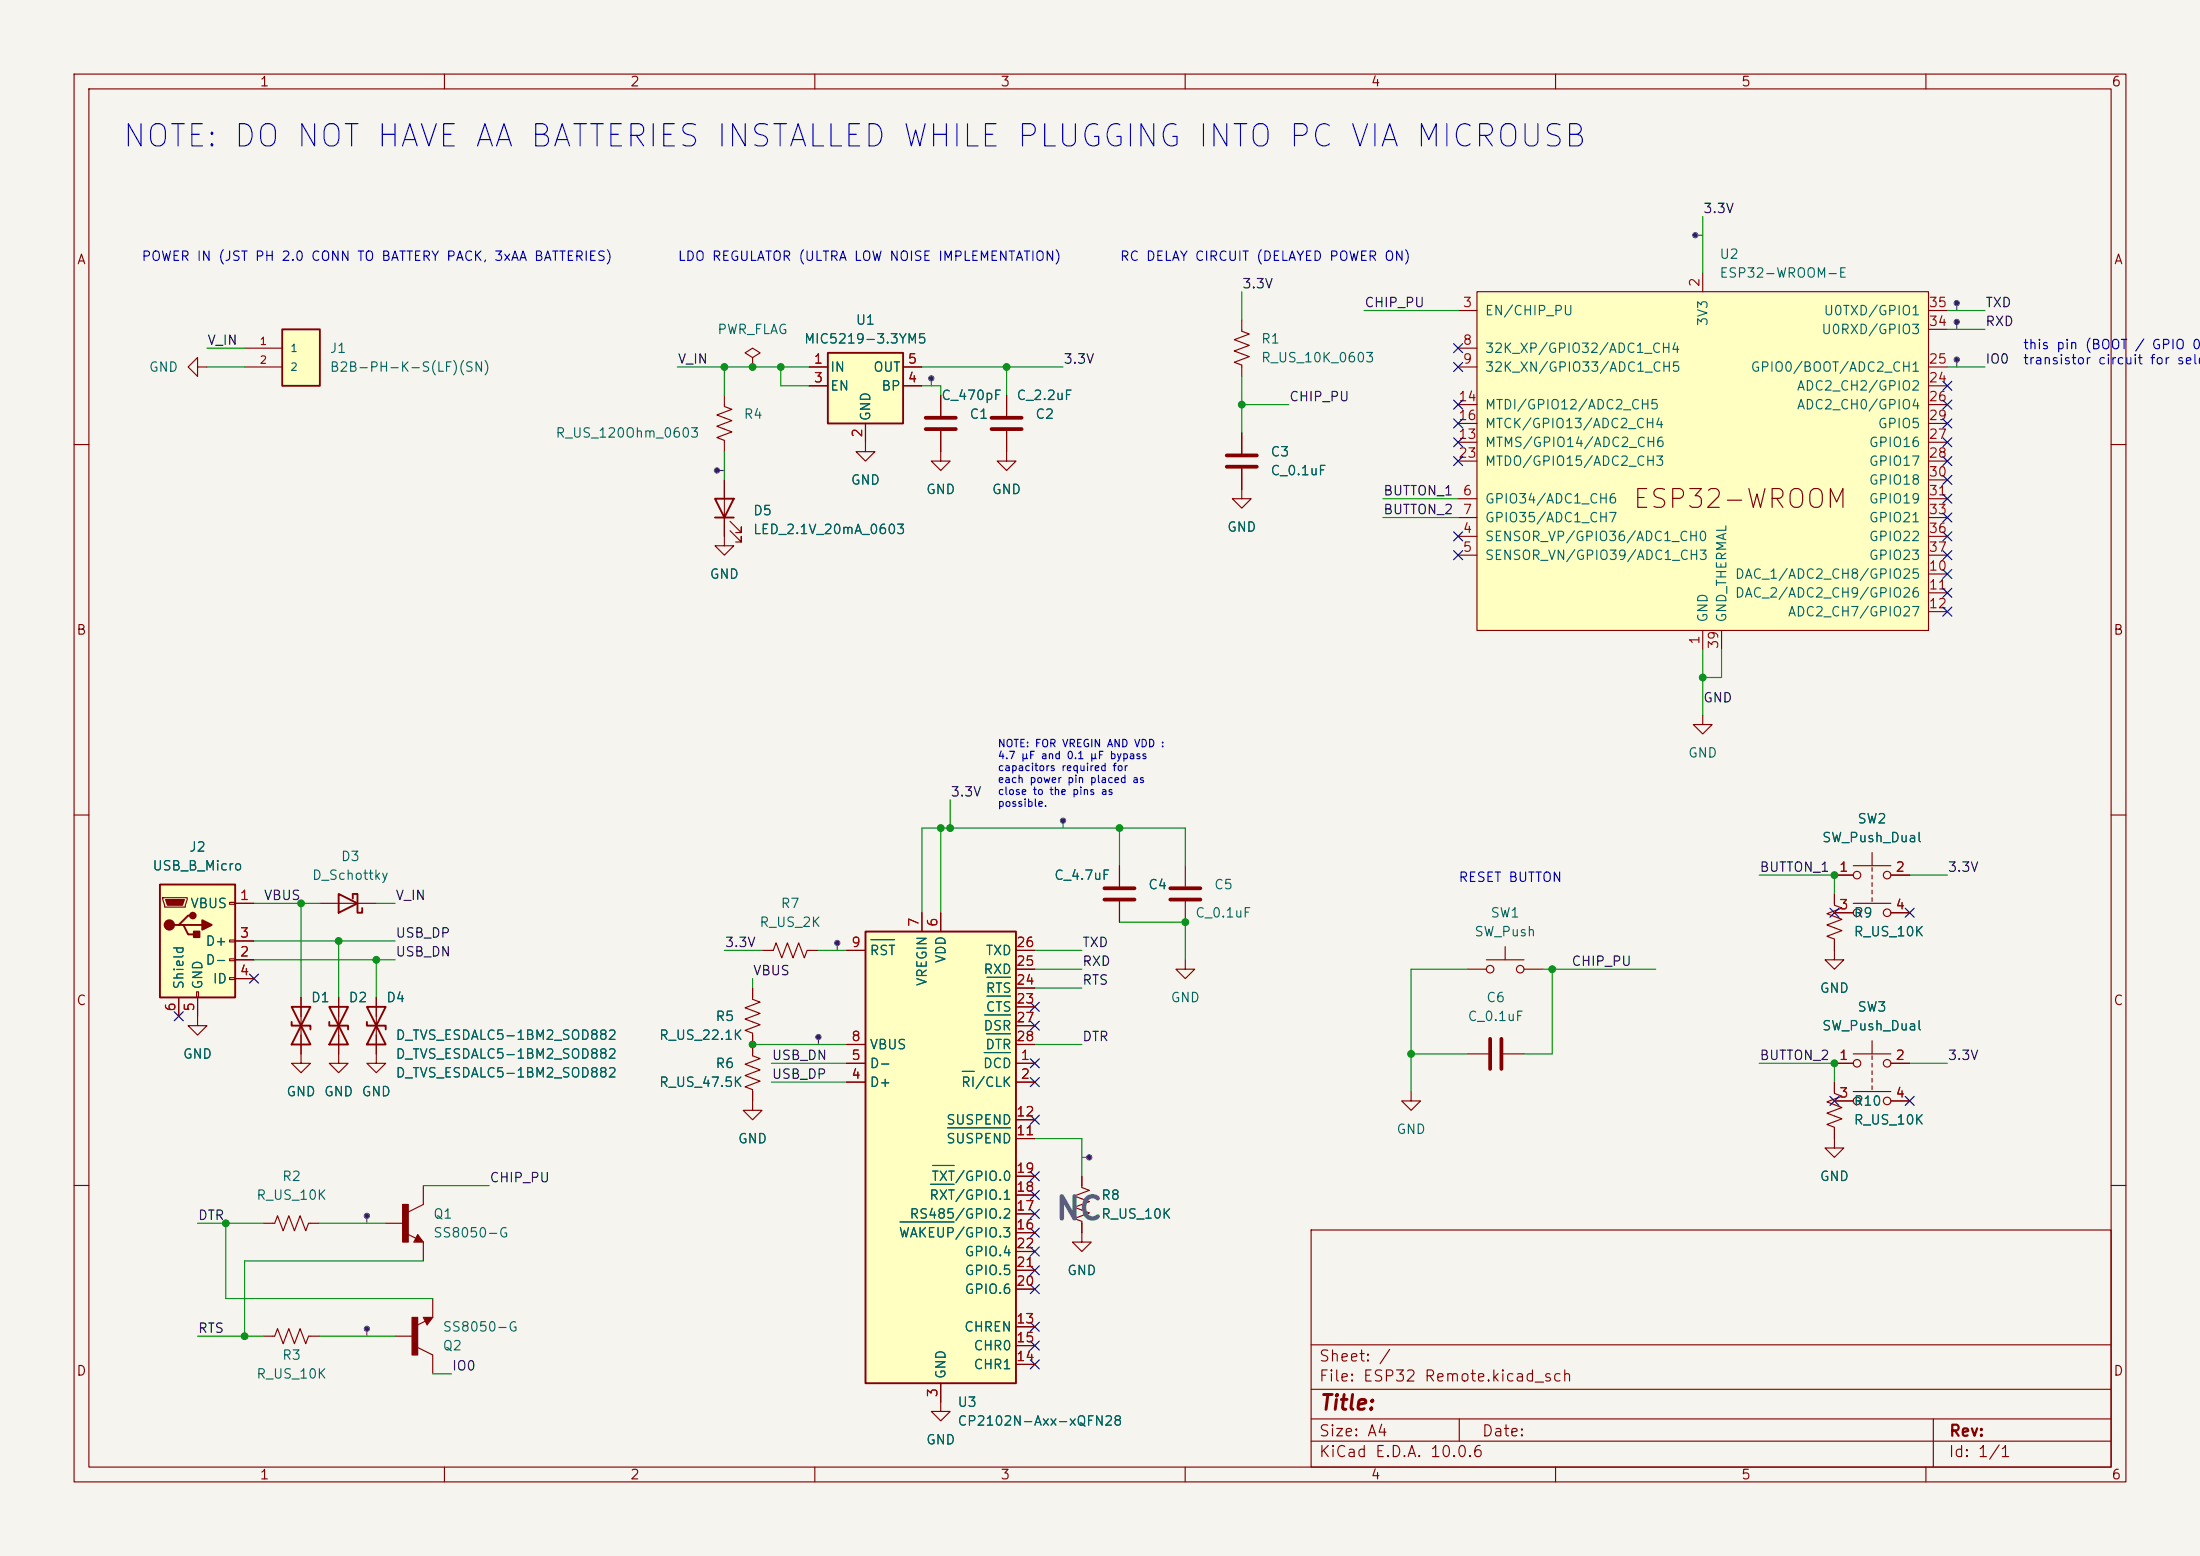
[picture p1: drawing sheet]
<svg xmlns="http://www.w3.org/2000/svg" width="297mm" height="210mm" viewBox="0 0 297 210" stroke-linecap="round" stroke-linejoin="round" font-family="sans-serif">
<path d="M0 0h297v210h-297z" fill="#f5f4ef" stroke="#f5f4ef" stroke-width=".14"/>
<g fill="none" stroke="#840000" stroke-width=".15">
<path d="M10 10h277v190h-277zM12 12h273v186h-273zM60 10v2M110 10v2M160 10v2M210 10v2M260 10v2M101.6 48.3l1-.7-1-.6-1 .6 1 .7v1.2M101.6 49.5h.1M116.8 59.7v1.3h1.3l-1.3 1.2-1.2-1.2h1.2M10 60h2M97.8 64.8v7.6"/>
<path d="M98.6 71.6l1.5 1.6v-.8v.8h-.8M98.6 70.4l1.5 1.5v-.8v.8h-.8M285 60h2M10 110h2M285 110h2M101.6 133.4v1.5l1 .4-2 .7 2 .8-2 .7 2 .8-2 .8 1 .3v1.6M247.6 128.3v1.2h1.3l-1.3 1.3-1.2-1.3h1.2M101.6 148.6v1.3h1.3l-1.3 1.2-1.3-1.2h1.3M10 160h2M52.1 165.1h2.5M54.9 166.5l1.3 .6M56.4 166.6l.7 1h-1.2z"/>
<path d="M57.1 177.8h1.3l-.7 1zM57.1 160v2.6l-2 1M57.1 167.6v2.6M57.4 178.3l-1.2 .6M58.4 175.3v2.5M177 166h108v32h-108zM285 160h2M53.3 180.3h2.6M56.4 181.9l2 1v2.5M60 198v2M110 198v2M160 198v2"/>
<path d="M177 194.5h108M177 191.5h108M177 187.5h108M177 181.5h108M197 191.5v3M210 198v2M260 198v2M261 191.5v6.5"/>
</g>
<g fill="#840000" stroke="#840000" stroke-width=".15">
<path d="M55.6 177.8h.8v5.1h-.8z"/>
<path d="M54.4 162.6h.7v5h-.7z"/>
</g>
<path d="M96.5 67.3h2.6l-1.3 2.6zM96.5 69.9h2.6M56.4 167.1l.1 .3h-.4l.3-.5 .5 .6h-.8M57.4 177.9h.8l-.5 .7-.3-.5h.4l-.1 .2" fill="none" stroke="#840000" stroke-width=".25"/>
<path d="M111.8 47.6h10.1v9.6h-10.1z" fill="#ffffc2"/>
<path d="M111.8 47.6h10.1v9.6h-10.1z" fill="none" stroke="#840000" stroke-width=".25"/>
<path d="M109.2 49.5h2.6M109.2 52.1h2.6M116.8 57.2v2.5M121.9 49.5h2.6M121.9 52.1h2.6M101.6 141v1.5l1 .4-2 .7 2 .8-2 .8 2 .7-2 .8 1 .4v1.5" fill="none" stroke="#840000" stroke-width=".15"/>
<path d="M38.1 44.5h5.1v7.6h-5.1z" fill="#ffffc2"/>
<path d="M38.1 44.5h5.1v7.6h-5.1z" fill="none" stroke="#840000" stroke-width=".25"/>
<path d="M33 47h5.1M33 49.5h5.1" fill="none" stroke="#840000" stroke-width=".15"/>
<path d="M199.4 39.4h60.9v45.7h-60.9z" fill="#ffffc2"/>
<g fill="none" stroke="#840000" stroke-width=".15">
<path d="M199.4 39.4h60.9v45.7h-60.9zM229.9 36.8v2.6M26.7 49.5v-1.2l-1.3 1.2 1.3 1.3v-1.3h1.2M97.8 53.3v1.6l1 .3-2 .8 2 .8-2 .7 2 .8-2 .8 1 .3v1.6M127 58.2v4h1.3l-1.3 1.3-1.3-1.3h1.3M127 53.3v2.8M135.9 58.2v4h1.3l-1.3 1.3-1.3-1.3h1.3M135.9 53.3v2.8M167.6 43.2v1.5l1.1 .4-2.1 .7 2.1 .8-2.1 .8 2.1 .7-2.1 .8 1 .4v1.5M167.6 58.4v2.8M196.8 41.9h2.6M196.8 47h2.6"/>
<path d="M196.8 49.5h2.6M196.8 59.7h2.6M196.8 54.6h2.6M196.8 57.2h2.6M260.3 41.9h2.6M260.3 49.5h2.6M260.3 59.7h2.6M260.3 54.6h2.6M260.3 57.2h2.6M260.3 52.1h2.6M260.3 44.5h2.6M97.8 72.4v1.3h1.3l-1.3 1.2-1.3-1.2h1.3"/>
<path d="M167.6 63.2v4.1h1.3l-1.3 1.3-1.2-1.3h1.2M196.8 72.4h2.6M196.8 74.9h2.6M196.8 67.3h2.6M196.8 69.9h2.6M196.8 62.2h2.6M260.3 72.4h2.6M260.3 74.9h2.6M260.3 67.3h2.6M260.3 69.9h2.6M260.3 77.5h2.6M260.3 62.2h2.6"/>
<path d="M260.3 64.8h2.6M229.9 96.5v1.3h1.2l-1.2 1.3-1.3-1.3h1.3M229.9 85.1v2.5M232.4 85.1v2.5M260.3 80h2.6M260.3 82.6h2.6M160 116.8v2.8M247.6 118.1h2.6M250.2 116.8h5.1M252.7 115.1v1.7M252.7 117.1v.5M252.7 118.1v.5"/>
<path d="M252.7 119.1v.5M255.3 118.1h2.5M40.6 134.6v8.9h1.3l-1.3 1.3-1.2-1.3h1.2M43.2 121.9h7.6M45.7 134.6v8.9h1.3l-1.3 1.3-1.3-1.3h1.3M50.8 134.6v8.9h1.3l-1.3 1.3-1.3-1.3h1.3M102.9 128.3h1.5l.4-1 .7 2 .8-2 .8 2 .7-2 .8 2 .4-1h1.5M160 129.5v1.3h1.3l-1.3 1.3-1.3-1.3h1.3M160 121.7v2.8M198.1 130.8h2.6M200.7 129.5h5M203.2 127.8v1.7"/>
<path d="M205.7 130.8h2.6M247.6 120.7v1.5l1.1 .4-2.1 .7 2.1 .8-2.1 .7 2.1 .8-2.1 .8 1 .3v1.6M247.6 123.2h2.6M250.2 121.9h5.1M252.7 120.1v.6M252.7 121.2v.5M255.3 123.2h2.5M190.5 147.3v1.3h1.3l-1.3 1.3-1.3-1.3h1.3M247.6 146.1v1.5l1.1 .4-2.1 .7 2.1 .8-2.1 .7 2.1 .8-2.1 .8 1 .3v2.8h1.3l-1.3 1.3-1.2-1.3h1.2M247.6 143.5h2.6M247.6 148.6h2.6M250.2 142.2h5.1"/>
<path d="M250.2 147.3h5.1M252.7 140.5v1.7M252.7 142.5v.5M252.7 143.5v.5M252.7 144.5v.5M252.7 145.5v.6M252.7 146.6v.5M255.3 143.5h2.5M255.3 148.6h2.5M35.6 165.1h1.5l.4-1 .7 2 .8-2 .8 2 .7-2 .8 2 .4-1h1.5M35.6 180.3h1.5l.4-1 .7 2.1 .8-2.1 .8 2.1 .7-2.1 .8 2.1 .4-1.1h1.5"/>
<circle cx="250.7" cy="118.1" r=".51"/>
<circle cx="254.8" cy="118.1" r=".51"/>
<circle cx="201.2" cy="130.8" r=".51"/>
<circle cx="205.2" cy="130.8" r=".51"/>
<circle cx="250.7" cy="123.2" r=".51"/>
<circle cx="254.8" cy="123.2" r=".51"/>
<circle cx="250.7" cy="143.5" r=".51"/>
<circle cx="250.7" cy="148.6" r=".51"/>
<circle cx="254.8" cy="148.6" r=".51"/>
<circle cx="254.8" cy="143.5" r=".51"/>
</g>
<path d="M39.4 135.9h2.5l-2.5 5.1h2.5zM39.4 137.9v.5h2.5v.5M44.4 135.9h2.6l-2.6 5.1h2.6zM44.4 137.9v.5h2.6v.5M45.7 120.7l2.6 1.2-2.6 1.3zM47.6 121.3v-.6h.7v2.5h.6v-.6M49.5 135.9h2.6l-2.6 5.1h2.6zM49.5 137.9v.5h2.6v.5" fill="none" stroke="#840000" stroke-width=".25"/>
<path d="M125 56.4h4M125 57.9h4M133.9 56.4h4M133.9 57.9h4M165.6 61.5h4.1M165.6 63h4.1M158 119.9h4.1M158 121.4h4.1" fill="none" stroke="#840000" stroke-width=".51"/>
<path d="M116.8 125.7h20.4v61h-20.4z" fill="#ffffc2"/>
<path d="M116.8 125.7h20.4v61h-20.4z" fill="none" stroke="#840000" stroke-width=".25"/>
<g fill="none" stroke="#840000" stroke-width=".15">
<path d="M151.1 116.8v2.8M114.3 128.3h2.5M124.5 123.2v2.5M127 123.2v2.5M137.2 128.3h2.5M137.2 135.9h2.5M137.2 133.4h2.5M137.2 130.8h2.5M137.2 138.4h2.5M151.1 121.7v2.8M114.3 143.5h2.5M114.3 146.1h2.5"/>
<path d="M114.3 141h2.5M137.2 143.5h2.5M137.2 146.1h2.5M137.2 141h2.5M137.2 153.7h2.5M137.2 151.1h2.5M137.2 158.8h2.5M146 158.8v1.5l1.1 .4-2.1 .7 2.1 .8-2.1 .7 2.1 .8-2.1 .8 1 .3v2.8h1.3l-1.3 1.3-1.2-1.3h1.2M137.2 179.1h2.5M137.2 166.4h2.5M137.2 163.8h2.5M137.2 161.3h2.5"/>
<path d="M137.2 174h2.5M137.2 171.5h2.5M137.2 168.9h2.5M127 186.7v3.8h1.3l-1.3 1.3-1.3-1.3h1.3M137.2 184.2h2.5M137.2 181.6h2.5"/>
</g>
<path d="M117.6 126.8h3.2M132.9 137h3.5M133.2 139.5h3.2M133.2 134.4h3.2M133.2 131.9h3.2M125.6 159.8h3.2M125.9 157.3h2.9M127.9 152.2h8.5M129.9 144.6h1.6M132.9 142.1h3.5M121.5 164.9h7.3" fill="none" stroke="#006464" stroke-width=".15"/>
<path d="M149.1 119.9h4.1M149.1 121.4h4.1" fill="none" stroke="#840000" stroke-width=".51"/>
<path d="M21.6 119.4h10.1v15.2h-10.1z" fill="#ffffc2"/>
<path d="M21.6 119.4h10.1v15.2h-10.1zM24.1 124.8h.7l.6 1.3h1.3M24.8 124.8h2.5M26 123.6h-.6l-1.3 1.2h-.6" fill="none" stroke="#840000" stroke-width=".25"/>
<g fill="none" stroke="#840000" stroke-width=".15">
<path d="M109.2 49.5h2.6M109.2 52.1h2.6M116.8 57.2v2.5M121.9 49.5h2.6M121.9 52.1h2.6M127 53.3v2.8M127 58.2v2.8M135.9 53.3v2.8M135.9 58.2v2.8M167.6 58.4v2.8M97.8 64.8v2.5M97.8 69.9v2.5"/>
<path d="M167.6 63.2v2.8M151.1 116.8v2.8M247.6 118.1h2.6M255.3 118.1h2.5M22 121.2h3.3v.2l-.3 1h-2.8zM24.1 134.6v2.6M26.5 133.9h.3v.7h-.3zM26.7 134.6v3.8h1.2l-1.2 1.3-1.3-1.3h1.3M31 121.8h.7v.2h-.7zM31 126.9h.7v.2h-.7zM31 129.4h.7v.3h-.7zM31 132h.7v.2h-.7z"/>
<path d="M31.7 121.9h2.6M31.7 129.5h2.6M31.7 127h2.6M31.7 132.1h2.6M40.6 134.6v2.6M40.6 139.7v2.5M45.7 134.6v2.6M45.7 139.7v2.5M50.8 134.6v2.6M50.8 139.7v2.5M101.6 133.4v1.2M101.6 139.7v2.5"/>
<path d="M114.3 128.3h2.5M124.5 123.2v2.5M127 123.2v2.5M137.2 128.3h2.5M137.2 135.9h2.5M137.2 133.4h2.5M137.2 130.8h2.5M137.2 138.4h2.5M151.1 121.7v2.8M247.6 123.2h2.6M247.6 120.7v1.2M247.6 127v1.3"/>
<path d="M255.3 123.2h2.5M101.6 147.3v1.3M114.3 143.5h2.5M114.3 146.1h2.5M114.3 141h2.5M137.2 143.5h2.5M137.2 146.1h2.5M137.2 141h2.5M137.2 153.7h2.5M137.2 151.1h2.5M137.2 158.8h2.5M146 158.8v1.2"/>
<path d="M198.1 142.2h2.8M202.9 142.2h2.8M247.6 146.1v1.2M247.6 152.4v1.3M247.6 143.5h2.6M247.6 148.6h2.6M255.3 143.5h2.5M255.3 148.6h2.5M137.2 179.1h2.5M137.2 166.4h2.5M137.2 163.8h2.5M137.2 161.3h2.5"/>
<path d="M137.2 174h2.5M137.2 171.5h2.5M137.2 168.9h2.5M146 165.1v1.3M127 186.7v2.5M137.2 184.2h2.5M137.2 181.6h2.5"/>
</g>
<path d="M22.4 121.4h2.5l-.3 .8h-2z" fill="#840000" stroke="#840000" stroke-width=".15"/>
<g fill="#840000" stroke="#840000" stroke-width=".25">
<path d="M26.2 125.7h.7v.8h-.7z"/>
<path d="M27.3 124.2l1.3 .6-1.3 .7z"/>
<circle cx="22.9" cy="124.8" r=".63"/>
<circle cx="26" cy="123.6" r=".38"/>
</g>
<path d="M201.2 140.2v4.1M202.7 140.2v4.1" fill="none" stroke="#840000" stroke-width=".51"/>
<path d="M229.2 31.8h.7M125.7 51.4v.7M264.2 41.3v.6M264.2 43.8v.7M264.2 48.9v.6M97.1 63.5h.7M143.5 111.1v.7M113 127.6v.7M110.5 140.3v.7M146 156.2h.7M49.5 164.5v.6M49.5 179.7v.6" fill="none" stroke="#484848" stroke-width=".15"/>
<g fill="#484848" stroke="#484848" stroke-width=".14">
<circle cx="143.5" cy="110.8" r=".36"/>
<circle cx="147" cy="156.2" r=".36"/>
<circle cx="125.7" cy="51.1" r=".36"/>
<circle cx="96.8" cy="63.5" r=".36"/>
<circle cx="113" cy="127.3" r=".36"/>
<circle cx="264.2" cy="43.4" r=".36"/>
<circle cx="264.2" cy="48.5" r=".36"/>
<circle cx="264.2" cy="40.9" r=".36"/>
<circle cx="110.5" cy="140" r=".36"/>
<circle cx="49.5" cy="164.1" r=".36"/>
<circle cx="228.9" cy="31.8" r=".36"/>
<circle cx="49.5" cy="179.3" r=".36"/>
</g>
<g fill="none" stroke="#009600" stroke-width=".15">
<path d="M167.6 39.4v3.8M229.9 29.2v7.6M27.9 49.5h5.1M27.9 47h5.1M91.4 49.5h17.8M97.8 49.5v3.8M105.4 49.5v2.6h3.8M124.5 52.1h2.5v1.2M124.5 49.5h19M135.9 49.5v3.8M167.6 50.8v7.6M167.6 54.6h6.4"/>
<path d="M184.1 41.9h12.7M262.9 49.5h5.1M262.9 41.9h5.1M262.9 44.5h5.1M97.8 61v3.8M186.7 69.9h10.1M186.7 67.3h10.1M229.9 87.6v8.9M232.4 87.6v3.8h-2.5M127 111.8v11.4M128.3 108v3.8M151.1 111.8v5"/>
<path d="M160 116.8v-5h-35.5v11.4M237.5 118.1h10.1v2.6M257.8 118.1h5.1M34.3 129.5h19M34.3 127h19M34.3 121.9h8.9M40.6 121.9v12.7M45.7 127v7.6M50.8 129.5v5.1M50.8 121.9h2.5M97.8 128.3h5.1M101.6 132.1v1.3"/>
<path d="M110.5 128.3h3.8M139.7 128.3h6.3M139.7 130.8h6.3M139.7 133.4h6.3M151.1 124.5h8.9v5M198.1 130.8h-7.6v16.5M208.3 130.8h15.2M209.5 130.8v11.4h-3.8M101.6 141h12.7M104.1 143.5h10.2M104.1 146.1h10.2M139.7 153.7h6.3v5.1"/>
<path d="M139.7 141h6.3M190.5 142.2h7.6M237.5 143.5h10.1v2.6M257.8 143.5h5.1M26.7 165.1h8.9M30.5 165.1v10.2h27.9M43.2 165.1h8.9M57.1 170.2h-24.1v10.1M57.1 160h8.9M26.7 180.3h8.9M43.2 180.3h10.1M58.4 185.4h2.6"/>
</g>
<g fill="none" stroke="#000084" stroke-width=".15">
<path d="M196.2 48.9l1.3 1.2M196.2 59.1l1.3 1.2M196.2 46.4l1.3 1.2M196.2 56.5l1.3 1.3M196.2 54l1.3 1.2M197.5 48.9l-1.3 1.2M197.5 59.1l-1.3 1.2M197.5 46.4l-1.3 1.2M197.5 56.5l-1.3 1.3M197.5 54l-1.3 1.2M262.3 54l1.2 1.2M262.3 56.5l1.2 1.3"/>
<path d="M262.3 59.1l1.2 1.2M262.3 51.5l1.2 1.2M263.5 54l-1.2 1.2M263.5 56.5l-1.2 1.3M263.5 59.1l-1.2 1.2M263.5 51.5l-1.2 1.2M196.2 71.8l1.3 1.2M196.2 74.3l1.3 1.2M196.2 61.6l1.3 1.2M197.5 71.8l-1.3 1.2M197.5 74.3l-1.3 1.2M197.5 61.6l-1.3 1.2"/>
<path d="M262.3 69.2l1.2 1.3M262.3 71.8l1.2 1.2M262.3 64.2l1.2 1.2M262.3 61.6l1.2 1.2M262.3 79.4l1.2 1.2M262.3 74.3l1.2 1.2M262.3 76.9l1.2 1.2M262.3 66.7l1.2 1.2M263.5 69.2l-1.2 1.3M263.5 71.8l-1.2 1.2M263.5 64.2l-1.2 1.2M263.5 61.6l-1.2 1.2"/>
<path d="M263.5 79.4l-1.2 1.2M263.5 74.3l-1.2 1.2M263.5 76.9l-1.2 1.2M263.5 66.7l-1.2 1.2M262.3 81.9l1.2 1.3M263.5 81.9l-1.2 1.3M23.5 136.6l1.2 1.2M24.7 136.6l-1.2 1.2M33.7 131.5l1.2 1.2M34.9 131.5l-1.2 1.2M139.1 135.3l1.2 1.2M139.1 137.8l1.2 1.2"/>
<path d="M140.3 135.3l-1.2 1.2M140.3 137.8l-1.2 1.2M247 122.6l1.3 1.2M248.3 122.6l-1.3 1.2M257.2 122.6l1.2 1.2M258.4 122.6l-1.2 1.2M139.1 142.9l1.2 1.2M139.1 150.5l1.2 1.2M139.1 145.4l1.2 1.3M139.1 158.1l1.2 1.3M140.3 142.9l-1.2 1.2M140.3 150.5l-1.2 1.2"/>
<path d="M140.3 145.4l-1.2 1.3M140.3 158.1l-1.2 1.3M247 148l1.3 1.2M248.3 148l-1.3 1.2M257.2 148l1.2 1.2M258.4 148l-1.2 1.2M139.1 168.3l1.2 1.2M139.1 173.4l1.2 1.2M139.1 178.5l1.2 1.2M139.1 170.8l1.2 1.3M139.1 163.2l1.2 1.2M139.1 160.7l1.2 1.2"/>
<path d="M139.1 165.8l1.2 1.2M140.3 168.3l-1.2 1.2M140.3 173.4l-1.2 1.2M140.3 178.5l-1.2 1.2M140.3 170.8l-1.2 1.3M140.3 163.2l-1.2 1.2M140.3 160.7l-1.2 1.2M140.3 165.8l-1.2 1.2M139.1 181l1.2 1.2M139.1 183.5l1.2 1.3M140.3 181l-1.2 1.2M140.3 183.5l-1.2 1.3"/>
</g>
<path d="M117.6 126.8h3.2M132.9 137h3.5M133.2 139.5h3.2M133.2 134.4h3.2M133.2 131.9h3.2M125.6 159.8h3.2M125.9 157.3h2.9M127.9 152.2h8.5M129.9 144.6h1.6M132.9 142.1h3.5M121.5 164.9h7.3" fill="none" stroke="#006464" stroke-width=".15"/>
<g fill="#009600" stroke="#009600" stroke-width=".14">
<circle cx="151.1" cy="111.8" r=".46"/>
<circle cx="190.5" cy="142.2" r=".46"/>
<circle cx="209.5" cy="130.8" r=".46"/>
<circle cx="160" cy="124.5" r=".46"/>
<circle cx="229.9" cy="91.4" r=".46"/>
<circle cx="167.6" cy="54.6" r=".46"/>
<circle cx="247.6" cy="143.5" r=".46"/>
<circle cx="247.6" cy="118.1" r=".46"/>
<circle cx="101.6" cy="141" r=".46"/>
<circle cx="33" cy="180.3" r=".46"/>
<circle cx="30.5" cy="165.1" r=".46"/>
<circle cx="97.8" cy="49.5" r=".46"/>
<circle cx="135.9" cy="49.5" r=".46"/>
<circle cx="105.4" cy="49.5" r=".46"/>
<circle cx="127" cy="111.8" r=".46"/>
<circle cx="128.3" cy="111.8" r=".46"/>
<circle cx="101.6" cy="49.5" r=".46"/>
<circle cx="40.6" cy="121.9" r=".46"/>
<circle cx="45.7" cy="127" r=".46"/>
<circle cx="50.8" cy="129.5" r=".46"/>
</g>
<text font-size="3" fill="#0000c2" x="16.3" y="20.6">NOTE: DO NOT HAVE AA BATTERIES INSTALLED WHILE PLUGGING INTO PC VIA MICROUSB</text>
<text font-size="3" fill="#757575" x="142.3" y="165.4">NC</text>
<text font-size="2.5" fill="#840000" x="220.2" y="69.2">ESP32-­WROOM­</text>
<text font-size="2" fill="#840000" x="178" y="190.8">Title:</text>
<g font-size="1.5" fill="#840000">
<text x="178" y="184.1">Sheet: /</text>
<text x="178" y="186.8">File: ESP32 Remote.kicad_sch</text>
<text x="178" y="197">KiCad E.D.A. 10.0.6</text>
<text x="178" y="194.2">Size: A4</text>
<text x="200" y="194.2">Date:</text>
<text x="263" y="197">Id: 1/1</text>
<text x="263" y="194.2">Rev:</text>
</g>
<g font-size="1.3" fill="#840000">
<text x="35" y="12">1</text>
<text x="85" y="12">2</text>
<text x="135" y="12">3</text>
<text x="185" y="12">4</text>
<text x="235" y="12">5</text>
<text x="285" y="12">6</text>
<text x="10.3" y="36">A</text>
<text x="285.3" y="36">A</text>
<text x="10.2" y="86">B</text>
<text x="285.2" y="86">B</text>
<text x="10.2" y="136">C</text>
<text x="285.2" y="136">C</text>
<text x="10.2" y="186">D</text>
<text x="285.2" y="186">D</text>
<text x="35" y="200">1</text>
<text x="85" y="200">2</text>
<text x="135" y="200">3</text>
<text x="185" y="200">4</text>
<text x="235" y="200">5</text>
<text x="285" y="200">6</text>
</g>
<g font-size="1.3" fill="#0f0f0f">
<text x="229.8" y="29.1">3.3V</text>
<text x="167.6" y="39.2">3.3V</text>
<text x="184.1" y="41.8">CHIP_PU</text>
<text x="267.9" y="41.8">TXD</text>
<text x="27.9" y="46.9">V_IN</text>
<text x="267.9" y="44.3">RXD</text>
<text x="91.4" y="49.4">V_IN</text>
<text x="143.5" y="49.4">3.3V</text>
<text x="267.9" y="49.4">IO0</text>
<text x="174" y="54.5">CHIP_PU</text>
<text x="186.7" y="67.2">BUTTON_1</text>
<text x="186.7" y="69.7">BUTTON_2</text>
<text x="229.8" y="95.1">GND</text>
<text x="128.2" y="107.8">3.3V</text>
<text x="237.5" y="118">BUTTON_1</text>
<text x="262.9" y="118">3.3V</text>
<text x="35.5" y="121.8">VBUS</text>
<text x="53.3" y="121.8">V_IN</text>
<text x="53.3" y="126.9">USB_DP</text>
<text x="53.3" y="129.4">USB_DN</text>
<text x="97.8" y="128.1">3.3V</text>
<text x="101.6" y="132">VBUS</text>
<text x="146" y="130.7">RXD</text>
<text x="146" y="128.1">TXD</text>
<text x="212.1" y="130.7">CHIP_PU</text>
<text x="146" y="133.2">RTS</text>
<text x="104.1" y="143.4">USB_DN</text>
<text x="146" y="140.8">DTR</text>
<text x="237.5" y="143.4">BUTTON_2</text>
<text x="262.9" y="143.4">3.3V</text>
<text x="104.1" y="145.9">USB_DP</text>
<text x="66" y="159.9">CHIP_PU</text>
<text x="26.6" y="165">DTR</text>
<text x="26.6" y="180.2">RTS</text>
<text x="60.9" y="185.3">IO0</text>
</g>
<g font-size="1.3" fill="#0000c2">
<text x="19" y="35.5">POWER IN (JST PH 2.0 CONN TO BATTERY PACK, 3xAA BATTERIES)</text>
<text x="91.4" y="35.5">LDO REGULATOR (ULTRA LOW NOISE IMPLEMENTATION)</text>
<text x="151.1" y="35.5">RC DELAY CIRCUIT (DELAYED POWER ON)</text>
<text x="273" y="47.5">this pin (BOOT</text>
<text x="288.1" y="47.5">/ GPIO 0)</text>
<text x="273" y="49.5">transistor circuit for selec</text>
<text x="196.8" y="119.4">RESET BUTTON</text>
</g>
<g font-size="1.3" fill="#006464">
<text x="232" y="35.3">U2</text>
<text x="232" y="37.8">ESP32-WROOM-E</text>
<text x="44.4" y="48">J1</text>
<text x="96.8" y="45.4">PWR_FLAG</text>
<text x="108.5" y="46.7">MIC5219-3.3YM5</text>
<text x="115.4" y="44.1">U1</text>
<text x="170.2" y="46.7">R1</text>
<text x="200.4" y="42.9">EN/CHIP_PU</text>
<text x="200.4" y="48">32K_XP/GPIO32/ADC1_CH4</text>
<text x="230.8" y="44.1" transform="rotate(-90 230.8 44.1)">3V3</text>
<text x="245.8" y="45.4">U0RXD/GPIO3</text>
<text x="246.1" y="42.9">U0TXD/GPIO1</text>
<text x="20" y="50.5">GND</text>
<text x="44.4" y="50.5">B2B-PH-K-S(LF)(SN)</text>
<text x="112" y="50.5">IN</text>
<text x="112" y="53">EN</text>
<text x="117.8" y="50.5">OUT</text>
<text x="118.9" y="53">BP</text>
<text x="170.2" y="49.2">R_US_10K_0603</text>
<text x="200.4" y="50.5">32K_XN/GPIO33/ADC1_CH5</text>
<text x="236.2" y="50.5">GPIO0/BOOT/ADC2_CH1</text>
<text x="242.5" y="53">ADC2_CH2/GPIO2</text>
<text x="74.9" y="59.4">R_US_120Ohm_0603</text>
<text x="100.3" y="56.8">R4</text>
<text x="117.8" y="56.9" transform="rotate(-90 117.8 56.9)">GND</text>
<text x="127" y="54.3">C_470pF</text>
<text x="130.8" y="56.8">C1</text>
<text x="137.1" y="54.3">C_2.2uF</text>
<text x="139.7" y="56.8">C2</text>
<text x="200.4" y="55.6">MTDI/GPIO12/ADC2_CH5</text>
<text x="200.4" y="58.1">MTCK/GPIO13/ADC2_CH4</text>
<text x="242.5" y="55.6">ADC2_CH0/GPIO4</text>
<text x="253.4" y="58.1">GPIO5</text>
<text x="114.8" y="65.7">GND</text>
<text x="171.4" y="61.9">C3</text>
<text x="171.4" y="64.5">C_0.1uF</text>
<text x="200.4" y="60.7">MTMS/GPIO14/ADC2_CH6</text>
<text x="200.4" y="63.2">MTDO/GPIO15/ADC2_CH3</text>
<text x="252.2" y="60.7">GPIO16</text>
<text x="252.2" y="63.2">GPIO17</text>
<text x="252.2" y="65.7">GPIO18</text>
<text x="101.6" y="69.9">D5</text>
<text x="124.9" y="67">GND</text>
<text x="133.8" y="67">GND</text>
<text x="200.4" y="68.3">GPIO34/ADC1_CH6</text>
<text x="200.4" y="70.8">GPIO35/ADC1_CH7</text>
<text x="252.2" y="68.3">GPIO19</text>
<text x="252.2" y="70.8">GPIO21</text>
<text x="101.6" y="72.4">LED_2.1V_20mA_0603</text>
<text x="165.6" y="72.1">GND</text>
<text x="200.4" y="73.4">SENSOR_VP/GPIO36/ADC1_CH0</text>
<text x="200.4" y="75.9">SENSOR_VN/GPIO39/ADC1_CH3</text>
<text x="252.2" y="73.4">GPIO22</text>
<text x="252.2" y="75.9">GPIO23</text>
<text x="95.7" y="78.4">GND</text>
<text x="234.1" y="78.4">DAC_1/ADC2_CH8/GPIO25</text>
<text x="234.1" y="81">DAC_2/ADC2_CH9/GPIO26</text>
<text x="241.3" y="83.5">ADC2_CH7/GPIO27</text>
<text x="230.8" y="84.1" transform="rotate(-90 230.8 84.1)">GND</text>
<text x="233.4" y="84.1" transform="rotate(-90 233.4 84.1)">GND_THERMAL</text>
<text x="227.8" y="102.6">GND</text>
<text x="245.9" y="114">SW_Push_Dual</text>
<text x="250.7" y="111.5">SW2</text>
<text x="20.5" y="117.8">USB_B_Micro</text>
<text x="25.5" y="115.3">J2</text>
<text x="42" y="119.1">D_Schottky</text>
<text x="45.9" y="116.5">D3</text>
<text x="142.2" y="119.1">C_4.7uF</text>
<text x="25.6" y="122.9">VBUS</text>
<text x="102.4" y="125.4">R_US_2K</text>
<text x="105.3" y="122.9">R7</text>
<text x="154.9" y="120.3">C4</text>
<text x="161.3" y="124.2">C_0.1uF</text>
<text x="163.8" y="120.3">C5</text>
<text x="201.1" y="124.2">SW1</text>
<text x="250.2" y="124.2">R9</text>
<text x="27.7" y="130.5">D-</text>
<text x="27.7" y="128">D+</text>
<text x="117.3" y="129.2">RST</text>
<text x="128" y="130.1" transform="rotate(-90 128 130.1)">VDD</text>
<text x="132.7" y="131.8">RXD</text>
<text x="133" y="129.2">TXD</text>
<text x="199" y="126.7">SW_Push</text>
<text x="250.2" y="126.7">R_US_10K</text>
<text x="25.1" y="133.6" transform="rotate(-90 25.1 133.6)">Shield</text>
<text x="27.6" y="133.6" transform="rotate(-90 27.6 133.6)">GND</text>
<text x="28.6" y="133">ID</text>
<text x="41.9" y="135.6">D1</text>
<text x="47" y="135.6">D2</text>
<text x="52.1" y="135.6">D4</text>
<text x="125.4" y="133.2" transform="rotate(-90 125.4 133.2)">VREGIN</text>
<text x="133" y="136.9">CTS</text>
<text x="133" y="134.3">RTS</text>
<text x="158" y="135.6">GND</text>
<text x="200.6" y="135.6">C6</text>
<text x="245.6" y="134.3">GND</text>
<text x="250.7" y="136.9">SW3</text>
<text x="24.6" y="143.2">GND</text>
<text x="53.3" y="140.7">D_TVS_ESDALC5-1BM2_SOD882</text>
<text x="53.3" y="143.2">D_TVS_ESDALC5-1BM2_SOD882</text>
<text x="88.9" y="140.7">R_US_22.1K</text>
<text x="96.5" y="138.1">R5</text>
<text x="117.3" y="141.9">VBUS</text>
<text x="132.7" y="139.4">DSR</text>
<text x="132.9" y="141.9">DTR</text>
<text x="198.1" y="138.1">C_0.1uF</text>
<text x="245.9" y="139.4">SW_Push_Dual</text>
<text x="38.6" y="148.3">GND</text>
<text x="43.7" y="148.3">GND</text>
<text x="48.7" y="148.3">GND</text>
<text x="53.3" y="145.7">D_TVS_ESDALC5-1BM2_SOD882</text>
<text x="88.9" y="147">R_US_47.5K</text>
<text x="96.5" y="144.5">R6</text>
<text x="117.3" y="147">D+</text>
<text x="117.3" y="144.5">D-</text>
<text x="129.7" y="147">RI/CLK</text>
<text x="132.6" y="144.5">DCD</text>
<text x="250.2" y="149.6">R10</text>
<text x="99.5" y="154.6">GND</text>
<text x="127.7" y="154.6">SUSPEND</text>
<text x="127.7" y="152.1">SUSPEND</text>
<text x="188.4" y="153.4">GND</text>
<text x="250.2" y="152.1">R_US_10K</text>
<text x="38" y="159.7">R2</text>
<text x="125.7" y="159.7">TXT/GPIO.0</text>
<text x="245.6" y="159.7">GND</text>
<text x="34.5" y="162.3">R_US_10K</text>
<text x="58.4" y="164.8">Q1</text>
<text x="58.4" y="167.3">SS8050-G</text>
<text x="121.2" y="167.3">WAKEUP/GPIO.3</text>
<text x="122.7" y="164.8">RS485/GPIO.2</text>
<text x="125.4" y="162.3">RXT/GPIO.1</text>
<text x="148.6" y="162.3">R8</text>
<text x="148.6" y="164.8">R_US_10K</text>
<text x="130.1" y="172.4">GPIO.5</text>
<text x="130.1" y="169.9">GPIO.4</text>
<text x="144" y="172.4">GND</text>
<text x="130.1" y="175">GPIO.6</text>
<text x="38" y="183.8">R3</text>
<text x="59.7" y="182.6">Q2</text>
<text x="59.7" y="180">SS8050-G</text>
<text x="130.1" y="180">CHREN</text>
<text x="131.3" y="185.1">CHR1</text>
<text x="131.3" y="182.6">CHR0</text>
<text x="34.5" y="186.4">R_US_10K</text>
<text x="128" y="186.2" transform="rotate(-90 128 186.2)">GND</text>
<text x="129.2" y="190.2">U3</text>
<text x="124.9" y="195.3">GND</text>
<text x="129.2" y="192.7">CP2102N-Axx-xQFN28</text>
</g>
<g font-size="1.3" fill="#a90000">
<text x="197.4" y="41.8">3</text>
<text x="229.7" y="38.8" transform="rotate(-90 229.7 38.8)">2</text>
<text x="260.3" y="41.8">35</text>
<text x="197.4" y="46.9">8</text>
<text x="260.3" y="44.3">34</text>
<text x="109.8" y="49.4">1</text>
<text x="109.8" y="51.9">3</text>
<text x="122.5" y="51.9">4</text>
<text x="122.5" y="49.4">5</text>
<text x="197.4" y="49.4">9</text>
<text x="260.3" y="51.9">24</text>
<text x="260.3" y="49.4">25</text>
<text x="116.7" y="59.2" transform="rotate(-90 116.7 59.2)">2</text>
<text x="196.8" y="59.6">13</text>
<text x="196.8" y="54.5">14</text>
<text x="196.8" y="57">16</text>
<text x="260.3" y="54.5">26</text>
<text x="260.3" y="59.6">27</text>
<text x="260.3" y="57">29</text>
<text x="196.8" y="62.1">23</text>
<text x="260.3" y="62.1">28</text>
<text x="260.3" y="64.6">30</text>
<text x="197.4" y="67.2">6</text>
<text x="197.4" y="69.7">7</text>
<text x="260.3" y="67.2">31</text>
<text x="260.3" y="69.7">33</text>
<text x="197.4" y="72.3">4</text>
<text x="197.4" y="74.8">5</text>
<text x="260.3" y="77.3">10</text>
<text x="260.3" y="72.3">36</text>
<text x="260.3" y="74.8">37</text>
<text x="260.3" y="79.9">11</text>
<text x="260.3" y="82.4">12</text>
<text x="229.7" y="87.1" transform="rotate(-90 229.7 87.1)">1</text>
<text x="232.3" y="87.7" transform="rotate(-90 232.3 87.7)">39</text>
<text x="248.2" y="118">1</text>
<text x="255.8" y="118">2</text>
<text x="32.3" y="121.8">1</text>
<text x="124.3" y="125.2" transform="rotate(-90 124.3 125.2)">7</text>
<text x="126.9" y="125.2" transform="rotate(-90 126.9 125.2)">6</text>
<text x="248.2" y="123.1">3</text>
<text x="255.8" y="123.1">4</text>
<text x="32.3" y="129.4">2</text>
<text x="32.3" y="126.9">3</text>
<text x="32.3" y="131.9">4</text>
<text x="114.8" y="128.1">9</text>
<text x="137.1" y="130.7">25</text>
<text x="137.1" y="128.1">26</text>
<text x="24" y="136.6" transform="rotate(-90 24 136.6)">6</text>
<text x="26.5" y="136.6" transform="rotate(-90 26.5 136.6)">5</text>
<text x="137.1" y="135.8">23</text>
<text x="137.1" y="133.2">24</text>
<text x="114.8" y="143.4">5</text>
<text x="114.8" y="140.8">8</text>
<text x="137.1" y="138.3">27</text>
<text x="137.1" y="140.8">28</text>
<text x="137.7" y="143.4">1</text>
<text x="248.2" y="143.4">1</text>
<text x="255.8" y="143.4">2</text>
<text x="114.8" y="145.9">4</text>
<text x="137.7" y="145.9">2</text>
<text x="248.2" y="148.5">3</text>
<text x="255.8" y="148.5">4</text>
<text x="137.1" y="153.5">11</text>
<text x="137.1" y="151">12</text>
<text x="137.1" y="161.2">18</text>
<text x="137.1" y="158.6">19</text>
<text x="137.1" y="166.2">16</text>
<text x="137.1" y="163.7">17</text>
<text x="137.1" y="173.9">20</text>
<text x="137.1" y="171.3">21</text>
<text x="137.1" y="168.8">22</text>
<text x="137.1" y="178.9">13</text>
<text x="137.1" y="184">14</text>
<text x="137.1" y="181.5">15</text>
<text x="126.9" y="188.7" transform="rotate(-90 126.9 188.7)">3</text>
</g>
<g font-size="1" fill="#a90000">
<text x="35" y="46.8">1</text>
<text x="35" y="49.3">2</text>
</g>
<g font-size="1" fill="#006464">
<text x="39.1" y="47.8">1</text>
<text x="39.1" y="50.3">2</text>
</g>
<g font-size="1" fill="#0000c2">
<text x="134.6" y="101.1">NOTE: FOR VREGIN AND VDD :</text>
<text x="134.6" y="102.7">4.7 µF and 0.1 µF bypass</text>
<text x="134.6" y="104.3">capacitors required for</text>
<text x="134.6" y="105.9">each power pin placed as</text>
<text x="134.6" y="107.5">close to the pins as</text>
<text x="134.6" y="109.1">possible.</text>
</g>
</svg>
